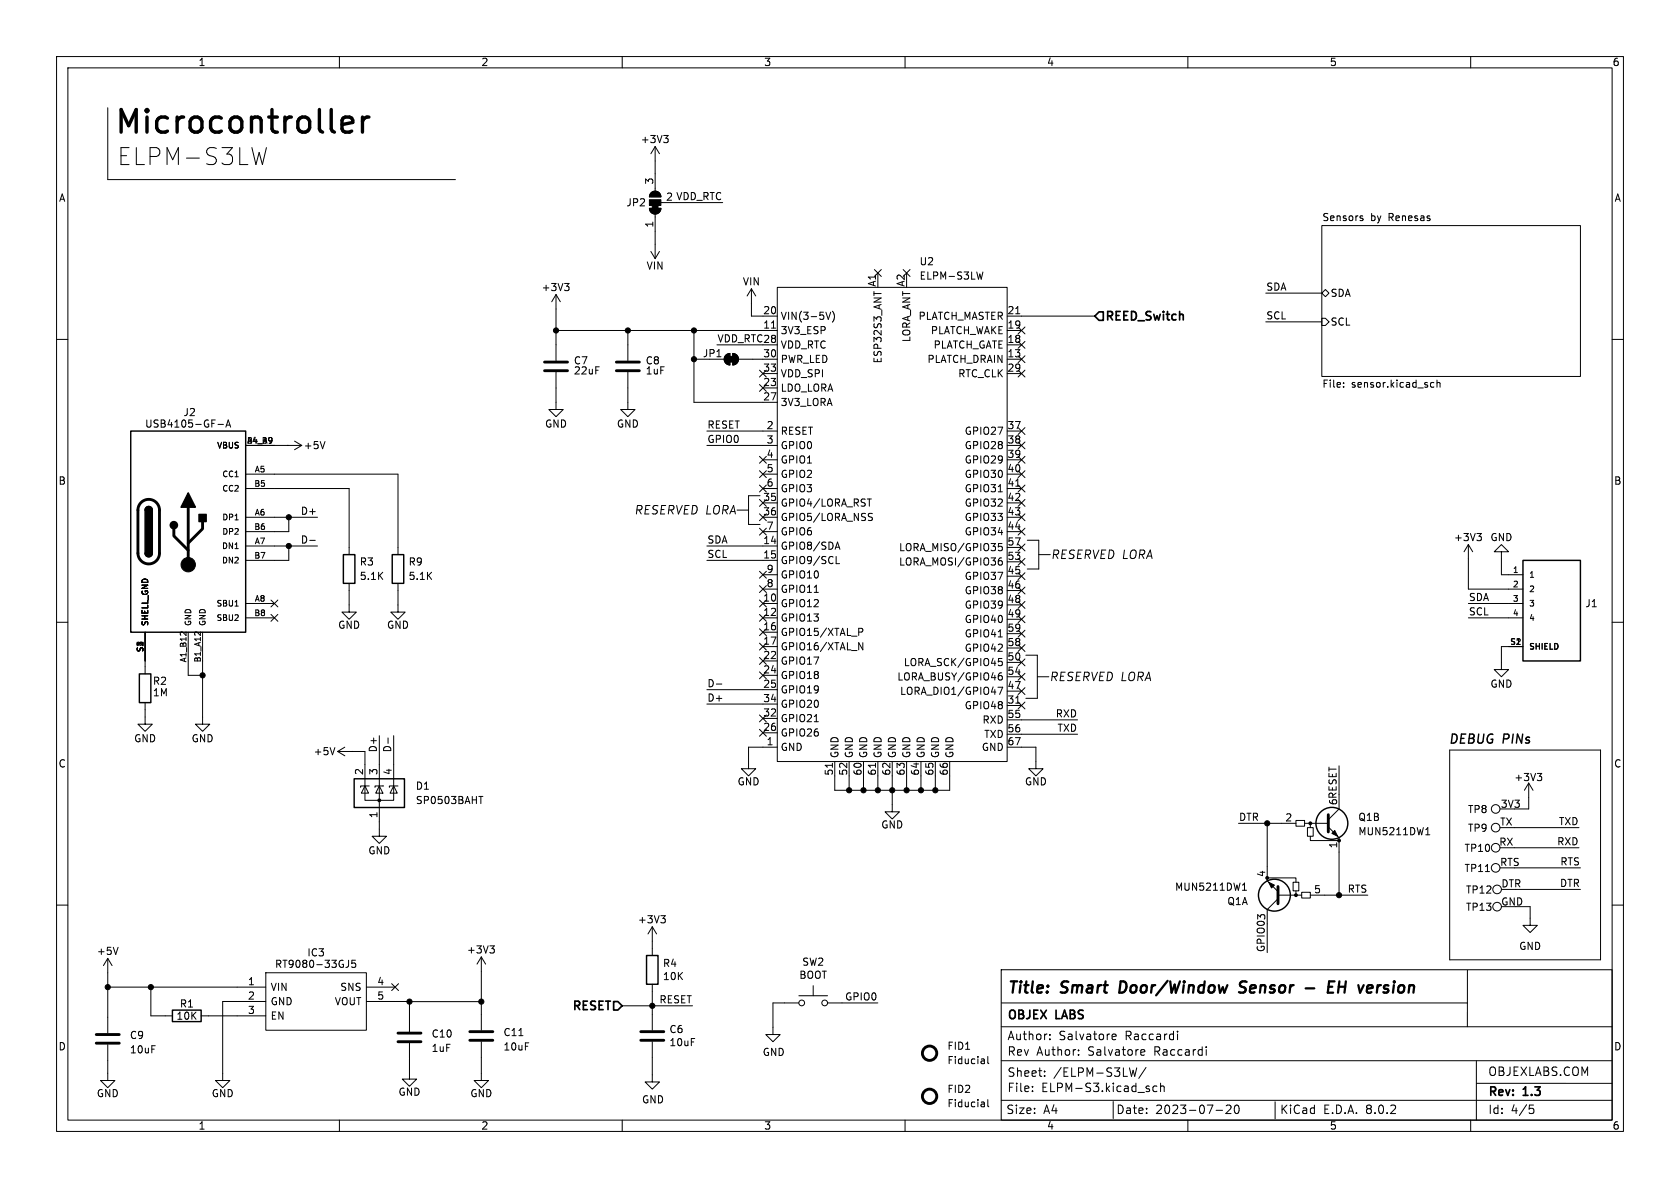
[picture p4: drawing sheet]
<svg xmlns="http://www.w3.org/2000/svg" width="297mm" height="210mm" viewBox="0 0 297 210" stroke-linecap="round" stroke-linejoin="round" font-family="sans-serif">
<g fill="none" stroke="#000" stroke-width=".18">
<path d="M10 10h277v190h-277zM12 12h273v186h-273zM19 19.1v12.7h61.5M60 10v2M110 10v2M160 10v2M210 10v2M260 10v2M47.1 26.1l-.7 3-.6-2.2M114.8 36.8h2a1.02 1.02 0 0 1-1 1 1.02 1.02 0 0 1-1-1zM115.1 34.1a1.02 1.02 0 0 1 1.1-.2 1.02 1.02 0 0 1 .6 .9h-2zM115.8 25.9l-.7 1.3"/>
<path d="M115.8 25.9v7.9M115.8 37.8v7.9M115.8 25.9l.8 1.3M116.8 35.8h.3M117.3 23.9h.8l-.4 .5M117.9 24.4l.2 .3v.3l-.2 .2M119.6 35.8h8.2M233.7 39.9h45.7v26.6h-45.7zM240.6 38.6h.3l.1 .2-.2 .2h-.2M240.6 38.2h.3M10 60h2M98.3 58.4h39.1"/>
<path d="M98.3 52.1l-.8 1.2M98.3 52.1v11.7M98.3 52.1l.8 1.2M99.8 50.1h.8l-.4 .5M100.4 50.6l.2 .2v.3l-.2 .3M111 58.4v5.4M115.1 44.5l.7 1.2M116.6 44.5l-.8 1.2M122.7 58.4v12.7h14.7M132.8 51.1l-.7 1.2M132.8 51.1v4.8h4.6M132.8 51.1l.8 1.2"/>
<path d="M136.4 58h.7M137.4 50.8h40.7v83.8h-40.7zM146 55.2l.4 1.3 .5-1.3M147.2 55a1.46 1.46 0 0 1 0 1.9M154.5 51.5v.8M154.6 47.7l1.2 1.2M155.2 48.3v2.5M155.8 47.7l-1.2 1.2M159.7 47.7l1.2 1.2M160.9 47.7l-1.2 1.2M173.8 48.1l-.3 1.2-.3-.9M178.1 58.4h2.5"/>
<path d="M178.1 55.9h15.4M179.6 55.5h.7M180 57.8l1.2 1.2M181.2 57.8l-1.2 1.2M223.8 51.8h9.9M223.8 56.9h9.9M233.7 56.3h.6l.6 .6-.6 .6h-.6zM233.7 51.8l.6-.6 .6 .6-.6 .7zM285 60h2M38.5 75h1M39.9 75.5l.4-1.3 .5 1.3M40 75.1h.7"/>
<path d="M43.4 78.7h9.9M50.8 78.7h.1M52.1 78l1.2 .7M53.3 78.7l-1.2 .8M57.5 78l-.5 1.3M98.3 65.8v6.6h1.3l-1.3 1.3-1.3-1.3h1.3M111 65.8v6.6h1.3l-1.3 1.3-1.3-1.3h1.3M122.7 63.5h5.3M125 76.2h12.4M125 78.7h12.4M126.7 61h10.7M128.3 62.8l.7-.3v2a1.02 1.02 0 0 1-.9-.6 1.02 1.02 0 0 1 .2-1.1z"/>
<path d="M129.5 62.5a1.02 1.02 0 0 1 1.1 1 1.02 1.02 0 0 1-1.1 1zM130.6 63.5h6.8M134.3 68l1.2 1.2M134.3 65.4l1.2 1.2M134.9 68.6h2.5M134.9 66h2.5M135.5 68l-1.2 1.2M135.5 65.4l-1.2 1.2M178.1 63.5h2.5M178.1 61h2.5M178.1 76.2h2.5M178.1 66h2.5"/>
<path d="M178.1 78.7h2.5M180 78.1l1.2 1.2M180 75.6l1.2 1.2M180 62.9l1.2 1.2M180 60.4l1.2 1.2M180 65.4l1.2 1.2M181.2 78.1l-1.2 1.2M181.2 75.6l-1.2 1.2M181.2 62.9l-1.2 1.2M181.2 60.4l-1.2 1.2M181.2 65.4l-1.2 1.2M237.5 68.3v.2"/>
<path d="M237.5 67.7v.1M253 68.4h.5M253 67.7h.5M254 67.7l.2-.1 .3 .1 .1 .8M254 67.2v1.3M43.4 96.5h12.7M43.4 91.4h12.7M43.4 83.8h27v14.2M43.4 86.4h18.3v11.6M51.1 96.5v2.6h-7.7M51.1 91.4v2.6h-7.7M54.8 95.5h.9"/>
<path d="M125 96.5h12.4M125 99.1h12.4M130.3 90.2h2M134.3 88.3l1.2 1.2M134.3 83.2l1.2 1.2M134.3 80.7l1.2 1.2M134.3 93.4l1.2 1.2M134.3 90.8l1.2 1.2M134.3 85.8l1.2 1.2M134.4 87.6h-2.1v5.1h2.1M134.9 88.9h2.5M134.9 91.4h2.5"/>
<path d="M134.9 81.3h2.5M134.9 83.8h2.5M134.9 86.4h2.5M134.9 94h2.5M135.5 88.3l-1.2 1.2M135.5 83.2l-1.2 1.2M135.5 80.7l-1.2 1.2M135.5 93.4l-1.2 1.2M135.5 90.8l-1.2 1.2M135.5 85.8l-1.2 1.2M147.6 97.1l.5-1.3 .4 1.3M147.8 96.7h.6"/>
<path d="M147.8 99.6h.6M153.3 88.2h.7M153.7 91.4l.4 .1 .1 .3-.2 .2h-.3M153.7 90.7l.5 .1M176.5 86.9h.7M176.5 96.6h.5l.2 .2-.1 .5h-.6M176.5 99.2l.5-.1 .2 .2-.1 .5-.4 .1-.2-.1M176.5 96.1h.6M177.1 98.6l-.4 .1-.2 .2M178.1 88.9h2.5M178.1 91.4h2.5M178.1 81.3h2.5"/>
<path d="M178.1 83.8h2.5M178.1 86.4h2.5M178.1 94h2.5M178.1 99.3h2.5M178.1 96.8h2.5M179.6 85.9h.7M180 83.2l1.2 1.2M180 85.8l1.2 1.2M180 80.7l1.2 1.2M180 88.3l1.2 1.2M180 90.8l1.2 1.2M180 93.4l1.2 1.2"/>
<path d="M180 96.2l1.2 1.2M180 98.7l1.2 1.2M181.2 83.2l-1.2 1.2M181.2 85.8l-1.2 1.2M181.2 80.7l-1.2 1.2M181.2 88.3l-1.2 1.2M181.2 90.8l-1.2 1.2M181.2 93.4l-1.2 1.2M181.2 96.2l-1.2 1.2M181.2 98.7l-1.2 1.2M181.6 95.5h2v5.1h-2M183.6 98h2.1"/>
<path d="M259.6 96.3v7.8h9.6M259.6 96.3l-.8 1.2M259.6 96.3l.7 1.2M261.1 94.3h.8l-.4 .5M261.6 94.8l.3 .2v.3l-.3 .3M265.4 97.5h-1.2l1.2-1.2 1.3 1.2h-1.3v4.1h3.8M10 110h2M25.7 111.8v7.3M32 111.8h.3M32.9 111.7v.6M33.3 111.8v7.6h2.5M34.5 111.8h.3"/>
<path d="M35.4 111.7v.6M35.8 111.8v16.2h1.3l-1.3 1.3-1.3-1.3h1.3M41.5 107.1h.6M43.4 106.7h5.1M43.4 109.2h5.1M47.9 106.1l1.2 1.2M47.9 108.6l1.2 1.2M49.1 106.1l-1.2 1.2M49.1 108.6l-1.2 1.2M61.7 103.1v5.1h1.3l-1.3 1.3-1.2-1.3h1.2M70.4 103.1v5.1h1.2l-1.2 1.3-1.3-1.3h1.3M134.3 108.6l1.2 1.2"/>
<path d="M134.3 113.7l1.2 1.2M134.3 101l1.2 1.2M134.3 103.5l1.2 1.2M134.3 106.1l1.2 1.2M134.3 118.8l1.2 1.2M134.3 116.2l1.2 1.2M134.3 111.2l1.2 1.2M134.9 106.7h2.5M134.9 109.2h2.5M134.9 111.8h2.5M134.9 114.3h2.5M134.9 116.8h2.5"/>
<path d="M134.9 119.4h2.5M134.9 104.1h2.5M134.9 101.6h2.5M135.5 103.5l-1.2 1.2M135.5 106.1l-1.2 1.2M135.5 111.2l-1.2 1.2M135.5 113.7l-1.2 1.2M135.5 101l-1.2 1.2M135.5 118.8l-1.2 1.2M135.5 116.2l-1.2 1.2M135.5 108.6l-1.2 1.2M143.9 104.7h.8"/>
<path d="M151.8 111.1h.5l.2 .2-.1 .4h-.6M151.8 113.6l.7 1.3v-1.3M176.5 112.6h.7M176.5 116.4h.6M176.5 116.9h.5l.2 .2-.1 .5h-.6M176.5 119.5l.5-.1 .2 .3-.1 .5h-.4l-.2-.1M177.1 118.9l-.4 .1-.2 .2M178.1 101.9h2.5M178.1 104.4h2.5M178.1 106.9h2.5M178.1 109.5h2.5M178.1 117.1h2.5"/>
<path d="M178.1 119.6h2.5M178.1 114.6h2.5M178.1 112h2.5M180 106.3l1.2 1.2M180 111.4l1.2 1.2M180 116.5l1.2 1.2M180 103.8l1.2 1.2M180 108.9l1.2 1.2M180 113.9l1.2 1.3M180 119l1.2 1.2M180 101.2l1.2 1.3M181.2 106.3l-1.2 1.2"/>
<path d="M181.2 111.4l-1.2 1.2M181.2 116.5l-1.2 1.2M181.2 103.8l-1.2 1.2M181.2 108.9l-1.2 1.2M181.2 113.9l-1.2 1.3M181.2 119l-1.2 1.2M181.2 101.2l-1.2 1.3M181.4 115.8h2v7.6h-2M183.4 119.6h2M259.6 106.7h9.6M259.6 109.2h9.6M269.2 114.3h-3.8v4.1h-1.2l1.2 1.2 1.3-1.2h-1.3"/>
<path d="M285 110h2M25.7 124.2v3.8h1.2l-1.2 1.3-1.3-1.3h1.3M59.2 132.2l-.4 1.2M59.7 132.8h4.8v6.1M59.7 132.8l1.3 .8M61 132.1l-1.3 .7M62.2 132.8h.1M64.5 138.9v2.6h5.1v-2.6M64.5 138.9l.7 1.3h-1.3zM65.3 138.9h-1.5v.3M67.1 138.9l.6 1.3h-1.3zM67.1 130v17.8h1.2l-1.2 1.3-1.3-1.3h1.3"/>
<path d="M67.8 138.9h-1.5v.3M68.6 130.5v.9M69.6 138.9l.6 1.3h-1.2zM69.6 130v8.9M70.4 138.9h-1.6v.3M125 121.9h12.4M125 124.5h12.4M126.6 120.9h1M134.3 128.9l1.2 1.2M134.3 126.4l1.2 1.2M134.9 129.5h2.5M134.9 127h2.5"/>
<path d="M135.5 126.4l-1.2 1.2M135.5 128.9l-1.2 1.2M137.4 132.1h-5.1v3.8h-1.2l1.2 1.3 1.3-1.3h-1.3M143.9 127.6h.8M147.2 134.9v.7M147.6 134.6v5.1h20.3v-5.1M150.1 134.6v5.1M152.7 134.6v5.1M154.8 134.9v.7M155.2 134.6v5.1M157.7 134.6v8.9h-1.2l1.2 1.3 1.3-1.3h-1.3M160.3 134.6v5.1"/>
<path d="M162.8 134.6v5.1M165.4 134.6v5.1M176.4 121.5h.9l-.6 1.3M178.1 132.1h5v3.8h1.3l-1.3 1.3-1.2-1.3h1.2M178.1 124.7h2.5M178.1 122.2h2.5M178.1 127.3h12.4M178.1 129.8h12.4M179.6 124.3h.7M180 124.1l1.2 1.2M180 121.6l1.2 1.2M181.2 124.1l-1.2 1.2"/>
<path d="M181.2 121.6l-1.2 1.2M236.7 135.4v7.6l-1.9 1.9M256.3 132.6h26.7v37.1h-26.7zM270.3 138.4l-.8 1.3M270.3 138.4v4.6h-2.6M270.3 138.4l.7 1.3M271.8 136.7h.8l-.5 .5M272.3 137.2l.3 .2v.4l-.3 .2M10 160h2M84.6 140.8h.8M218.9 145.5h10.2M219.6 157.4h.8"/>
<path d="M219.8 156.4l.2-.3v1.3M224 155.2h5.1v.8M224 145.5v10.2l1.9 1.9M225.9 158.9l-1.9 1.9v7.6M226.1 158.2h4M228.6 156h1v1.5h-1zM229.1 145h1.5v1.1h-1.5zM229.1 157.5v.7M230.1 157.7h1.5v1.1h-1.5zM230.6 145.5h4.1M231.1 146.3h1.1v1.5h-1.1zM231.6 147.8v.8h5.1"/>
<path d="M231.6 158.2h10.2M231.6 145.5v.8M234.8 146.2l1.9 1.9v10.1M252.1 147.6h.7M252.2 146.6l.2-.3v1.3M262.6 154.1h.7M267.7 153.4h11.7M267.7 146.3h11.4M267.7 149.9h11.4M268 157.2h11.4M285 160h2M19 169.4v13.2"/>
<path d="M19 174.5h28M19 169.4l-.7 1.3M19 169.4l.8 1.3M20.9 167.5l-.4 1.2M26.7 174.5v5.1h3.8M35.6 179.6h11.4M47 177h-7.6v14h1.2l-1.2 1.3-1.3-1.3h1.3M47 172h17.8v10.1h-17.8zM61.6 169.7v1a.41 .41 0 0 1-.5 .3M62.8 169.7h-.6v.6l.2-.1 .4 .1 .1 .2-.1 .4-.1 .1-.5-.1M64.8 174.5h5M64.8 177l20.3 .1"/>
<path d="M69.2 173.9l1.3 1.2M70.5 173.9l-1.3 1.2M72.4 177v5.4M85.1 169.2v12.9M85.1 169.2l-.8 1.2M85.1 169.2l.8 1.2M86.6 167.2h.8l-.4 .5M87.1 167.7l.3 .2v.3l-.3 .3M110 177.8h12.4M115.3 163.8v5.1M115.3 174v8.1M115.3 163.8l-.7 1.3"/>
<path d="M115.3 163.8l.8 1.3M116.8 161.9h.8l-.4 .5M117.4 162.4l.2 .2v.3l-.2 .2M141.2 177.3h-4.5v5.6h1.2l-1.2 1.3-1.3-1.3h1.3M141.2 176h5.1M143.8 174.2v1.8M146.3 177.3h8.9M177 171.4h108v26.6h-108zM177 177.3h82.4M259.4 171.5v10M268 160.3h2.5v3.3h1.3l-1.3 1.2-1.3-1.2h1.3M19 184.7v6.3h1.3l-1.3 1.3-1.2-1.3h1.2"/>
<path d="M60 198v2M72.4 184.4v6.4h1.3l-1.3 1.2-1.3-1.2h1.3M85.1 184.2v6.8h1.3l-1.3 1.3-1.3-1.3h1.3M91.7 183.1h.8M110 198v2M115.3 184.2v7.1h1.3l-1.3 1.2-1.3-1.2h1.3M160 198v2M174 187.2v.8M174 194.9v.8M174 188h-.1M174 187.5h-.1M174 195.6l-.1 .1"/>
<path d="M174 195.1l-.1 .1M174.6 186.8v1.1l.2 .1M174.6 194.4v1.1l.2 .2M177 194.5h108M177 187.5h108M177 181.5h108M182.5 192.8v.2M182.5 192v.2M184.7 190.1v.2M184.7 189.3v.2M185.6 183.7v.1M185.6 182.9v.1"/>
<path d="M190.7 186.4v.1M190.7 185.6v.2M196.6 183.6l.2 .2 .4-.1M196.6 183l.2-.2h.3l.2 .2v.2l-.7 .1M196.8 194.7v3M201 188.8l-.4 1.5-.3-1.1-.3 1.1M201.7 186.5h.6M201.7 185.6l.5-.1 .2 .4-.7 .1M202.6 188.7l-1.3 1.9M204.5 192h-.4l-.3 .3v.4l.2 .2h.5M205.2 192.1l.2-.1h.3l.1 1M205.2 191.5v1.5"/>
<path d="M208.2 182.3v.1M208.2 182.8v1M210 198v2M213.2 185v.2M213.2 185.5v1M215 196.3h1.1M216.8 195.5l.5-.2 .3 .2v.3l-.9 1h.9M218.3 195.5l.3-.2a.81 .81 0 0 1 .5 .7 .81 .81 0 0 1-.3 .8h-.1a.81 .81 0 0 1-.4-1.3zM225.4 194.8v3M260 198v2M261 187.5v10.5M261 191.5h24"/>
<path d="M270.4 195.3h.7M270.5 195.9h.4l.3 .3-.2 .6h-.5"/>
<circle cx="264.4" cy="149.9" r=".76"/>
<circle cx="264.4" cy="153.4" r=".76"/>
<circle cx="264.4" cy="146.3" r=".76"/>
<circle cx="264.4" cy="143" r=".76"/>
<circle cx="264.7" cy="157.2" r=".76"/>
<circle cx="141.7" cy="177.3" r=".51"/>
<circle cx="145.8" cy="177.3" r=".51"/>
<circle cx="264.7" cy="160.3" r=".76"/>
</g>
<path d="M198.1 173.5l-.2 2h.4M220.1 175.3a.85 .85 0 0 1-1.1 .1M220.1 173.5l-.7 .1a.46 .46 0 0 0-.2 .4 .46 .46 0 0 0 .3 .4l.6 .2M230.8 174.7h1.5M234.9 174.4h.6M235.9 173.5h-.9l-.3 2h1M236.7 174.4h1.1M236.8 173.5l-.3 2M243.6 174.1l-.2 1.4M243.6 174.3l-.1 .2" fill="none" stroke="#000" stroke-width=".4"/>
<g fill="none" stroke="#000" stroke-width=".25">
<path d="M23.1 76.2h20.3v35.6h-20.3zM25.7 97.8a.64 .64 0 0 0 .6 .6 .64 .64 0 0 0 .6-.6M25.7 90.2a.64 .64 0 0 1 .6-.7 .64 .64 0 0 1 .6 .7M60.7 98h2v5.1h-2zM69.3 98h2.1v5.1h-2.1zM269.2 99.1h10.2v17.7h-10.2zM24.6 119.1h2.1v5.1h-2.1zM62.6 137.7h8.9v5h-8.9zM30.5 178.6h5.1v2h-5.1zM114.3 168.9h2v5.1h-2z"/>
<circle cx="225.3" cy="158.2" r="2.82"/>
<circle cx="235.5" cy="145.5" r="2.82"/>
</g>
<g fill="none" stroke="#000" stroke-width=".51">
<path d="M96.3 65.5h4M96.3 64h4M109 65.5h4M109 64h4M24.9 88.8a1.9 1.9 0 0 1 2.1-.4 1.9 1.9 0 0 1 1.2 1.8v7.6a1.91 1.91 0 0 1-1.9 1.9 1.91 1.91 0 0 1-1.9-1.9v-7.8l.2-.6zM30.7 93.5v1.2l2.6 2.6M33.3 89.7v10.1M35.8 92.2v1.3l-2.5 2.5M225.9 156.7v3.1M234.8 144v3.1M17 184.4h4.1M17 182.9h4.1"/>
<path d="M70.4 184.2h4M70.4 182.6h4M83.1 183.9h4M83.1 182.4h4M113.3 183.9h4M113.3 182.4h4"/>
<circle cx="164.3" cy="186.2" r="1.27"/>
<circle cx="164.3" cy="193.8" r="1.27"/>
</g>
<g fill="#000" stroke="#000" stroke-width=".18">
<path d="M114.8 36.8h2a1.02 1.02 0 0 1-1 1 1.02 1.02 0 0 1-1-1zM114.8 35.3h2v1h-2zM115.3 36.3h1v.5h-1zM115.1 34.1a1.02 1.02 0 0 1 1.1-.2 1.02 1.02 0 0 1 .6 .9h-2zM128.8 63h1v1h-1zM128.3 62.8l.7-.3v2a1.02 1.02 0 0 1-.9-.6 1.02 1.02 0 0 1 .2-1.1zM129.5 62.5a1.02 1.02 0 0 1 1.1 1 1.02 1.02 0 0 1-1.1 1zM224.3 156l1 .5-.5 .5zM235.5 147.3l.5-.5 .5 1z"/>
<circle cx="98.3" cy="58.4" r=".46"/>
<circle cx="111" cy="58.4" r=".46"/>
<circle cx="122.7" cy="58.4" r=".46"/>
<circle cx="122.7" cy="63.5" r=".46"/>
<circle cx="33.3" cy="99.8" r="1.27"/>
<circle cx="51.1" cy="96.5" r=".46"/>
<circle cx="51.1" cy="91.4" r=".46"/>
<circle cx="35.8" cy="119.4" r=".46"/>
<circle cx="150.1" cy="139.7" r=".46"/>
<circle cx="152.7" cy="139.7" r=".46"/>
<circle cx="155.2" cy="139.7" r=".46"/>
<circle cx="157.7" cy="139.7" r=".46"/>
<circle cx="160.3" cy="139.7" r=".46"/>
<circle cx="162.8" cy="139.7" r=".46"/>
<circle cx="165.4" cy="139.7" r=".46"/>
<circle cx="67.1" cy="141.5" r=".25"/>
<circle cx="224" cy="145.5" r=".46"/>
<circle cx="229.1" cy="158.2" r=".25"/>
<circle cx="231.6" cy="145.5" r=".25"/>
<circle cx="236.7" cy="158.2" r=".46"/>
<circle cx="236.7" cy="148.6" r=".25"/>
<circle cx="19" cy="174.5" r=".46"/>
<circle cx="26.7" cy="174.5" r=".46"/>
<circle cx="72.4" cy="177.1" r=".46"/>
<circle cx="85.1" cy="177.1" r=".46"/>
<circle cx="115.3" cy="177.8" r=".46"/>
</g>
<g fill="#000" stroke="#000" stroke-width=".25">
<path d="M25.7 97.8h1.2a.64 .64 0 0 1-.6 .6 .64 .64 0 0 1-.6-.6zM25.7 90.2h1.2v7.6h-1.2zM25.8 89.7a.64 .64 0 0 1 .7-.1 .64 .64 0 0 1 .4 .6h-1.2zM33.3 87.1l1.2 2.6h-2.5zM35.2 90.9h1.2v1.3h-1.2z"/>
<circle cx="30.7" cy="92.8" r=".63"/>
</g>
<path d="M194.3 55.1h.7v1.5h-.7l-.8-.7zM108.5 177h.7l.8 .8-.8 .8h-.7z" fill="none" stroke="#000" stroke-width=".3"/>
<path d="M64.1 20.7v2.7M65.2 20.7a1.02 1.02 0 0 0-1.1 .8" fill="none" stroke="#000" stroke-width=".6"/>
<text font-size="5.6" x="20.1" y="23.9">Microcontroller</text>
<text font-size="4.2" x="20.6" y="29.5">ELPM-S3LW</text>
<g font-size="2.8">
<text x="178" y="176.2">Title:</text>
<text x="187.7" y="176.2">Smart</text>
<text x="198.7" y="176.2">Door/Window</text>
<text x="220.8" y="176.2">Sensor</text>
<text x="238" y="176.2">EH</text>
<text x="244.2" y="176.2">version</text>
</g>
<text font-size="2.2" x="256" y="131.6">DEBUG PINs</text>
<g font-size="2.1">
<text x="195.3" y="57.1">REED_Switch</text>
<text x="112.1" y="91.2">RESERVED LORA</text>
<text x="185.7" y="99">RESERVED LORA</text>
<text x="185.5" y="120.6">RESERVED LORA</text>
<text x="100.9" y="179">RESET</text>
<text x="178" y="180.6">OBJEX</text>
<text x="178" y="184.1">Author:</text>
<text x="186.7" y="180.6">LABS</text>
<text x="187.2" y="184.1">Salvatore</text>
<text x="199" y="184.1">Raccardi</text>
<text x="178" y="190.6">Sheet:</text>
<text x="178" y="186.8">Rev</text>
<text x="183.2" y="186.8">Author:</text>
<text x="186.2" y="190.6">/ELPM-S3LW/</text>
<text x="192.4" y="186.8">Salvatore</text>
<text x="204.2" y="186.8">Raccardi</text>
<text x="263" y="190.4">OBJEXLABS.COM</text>
<text x="177.8" y="197.1">Size:</text>
<text x="178" y="193.3">File:</text>
<text x="184.1" y="193.3">ELPM-S3.kicad_sch</text>
<text x="184.5" y="197.1">A4</text>
<text x="197.2" y="197.1">Date:</text>
<text x="204.3" y="197.1">2023-07-20</text>
<text x="226.2" y="197.1">KiCad</text>
<text x="233.9" y="197.1">E.D.A.</text>
<text x="241.5" y="197.1">8.0.2</text>
<text x="263" y="194.2">Rev:</text>
<text x="263" y="197.1">Id:</text>
<text x="267.1" y="197.1">4/5</text>
<text x="269.4" y="194.2">1.3</text>
</g>
<g font-size="1.8">
<text x="35" y="11.9">1</text>
<text x="85" y="11.9">2</text>
<text x="135" y="11.9">3</text>
<text x="185" y="11.9">4</text>
<text x="235" y="11.9">5</text>
<text x="285" y="11.9">6</text>
<text x="113.2" y="25.5">+3V3</text>
<text x="10.3" y="35.9">A</text>
<text x="115.6" y="32.7" transform="rotate(-90 115.6 32.7)">3</text>
<text x="117.7" y="35.6">2 VDD_RTC</text>
<text x="285.3" y="35.9">A</text>
<text x="110.6" y="36.7">JP2</text>
<text x="115.6" y="40.3" transform="rotate(-90 115.6 40.3)">1</text>
<text x="233.7" y="39.2">Sensors</text>
<text x="242.3" y="39.2">by</text>
<text x="245.6" y="39.2">Renesas</text>
<text x="114.2" y="47.9">VIN</text>
<text x="162.5" y="47.1">U2</text>
<text x="95.7" y="51.7">+3V3</text>
<text x="131.2" y="50.6">VIN</text>
<text x="154.9" y="50.8" transform="rotate(-90 154.9 50.8)">A1</text>
<text x="160" y="50.8" transform="rotate(-90 160 50.8)">A2</text>
<text x="162.5" y="49.6">ELPM-S3LW</text>
<text x="223.8" y="51.5">SDA</text>
<text x="235.1" y="52.7">SDA</text>
<text x="134.8" y="58.2">11</text>
<text x="134.8" y="55.6">20</text>
<text x="137.9" y="59.3">3V3_ESP</text>
<text x="137.9" y="56.7">VIN(3-5V)</text>
<text x="162.3" y="56.7">PLATCH_MASTER</text>
<text x="164.5" y="59.3">PLATCH_WAKE</text>
<text x="178" y="58.2">19</text>
<text x="178" y="55.6">21</text>
<text x="223.8" y="56.5">SCL</text>
<text x="235.1" y="57.8">SCL</text>
<text x="101.4" y="64.6">C7</text>
<text x="114.1" y="64.6">C8</text>
<text x="124.2" y="63.3">JP1</text>
<text x="126.7" y="60.6">VDD_RTC28</text>
<text x="134.8" y="63.2">30</text>
<text x="134.8" y="65.8">33</text>
<text x="137.9" y="61.8">VDD_RTC</text>
<text x="137.9" y="64.4">PWR_LED</text>
<text x="156.1" y="64.3" transform="rotate(-90 156.1 64.3)">ESP32S3_ANT</text>
<text x="161.1" y="60.6" transform="rotate(-90 161.1 60.6)">LORA_ANT</text>
<text x="163.9" y="64.4">PLATCH_DRAIN</text>
<text x="164.9" y="61.8">PLATCH_GATE</text>
<text x="178" y="63.2">13</text>
<text x="178" y="60.7">18</text>
<text x="178" y="65.8">29</text>
<text x="101.4" y="66.4">22uF</text>
<text x="114.1" y="66.4">1uF</text>
<text x="134.8" y="68.3">23</text>
<text x="134.8" y="70.9">27</text>
<text x="137.9" y="69.4">LDO_LORA</text>
<text x="137.9" y="72">3V3_LORA</text>
<text x="137.9" y="66.9">VDD_SPI</text>
<text x="169.3" y="66.9">RTC_CLK</text>
<text x="233.7" y="68.9">File:</text>
<text x="238.9" y="68.9">sensor.kicad_sch</text>
<text x="25.6" y="75.8">USB4105-GF-A</text>
<text x="32.3" y="73.8">J2</text>
<text x="96.3" y="75.8">GND</text>
<text x="109" y="75.8">GND</text>
<text x="125" y="75.9">RESET</text>
<text x="135.4" y="75.9">2</text>
<text x="137.9" y="77.1">RESET</text>
<text x="170.4" y="77.1">GPIO27</text>
<text x="178" y="75.9">37</text>
<text x="53.6" y="79.6">+5V</text>
<text x="125" y="78.4">GPIO0</text>
<text x="135.4" y="78.5">3</text>
<text x="135.4" y="81">4</text>
<text x="135.4" y="83.6">5</text>
<text x="137.9" y="79.6">GPIO0</text>
<text x="137.9" y="82.1">GPIO1</text>
<text x="170.4" y="79.6">GPIO28</text>
<text x="170.4" y="82.1">GPIO29</text>
<text x="178" y="78.5">38</text>
<text x="178" y="81">39</text>
<text x="178" y="83.6">40</text>
<text x="10.3" y="85.9">B</text>
<text x="134.8" y="88.6">35</text>
<text x="135.4" y="86.1">6</text>
<text x="137.9" y="89.8">GPIO4/LORA_RST</text>
<text x="137.9" y="84.7">GPIO2</text>
<text x="137.9" y="87.2">GPIO3</text>
<text x="170.4" y="84.7">GPIO30</text>
<text x="170.4" y="87.2">GPIO31</text>
<text x="170.4" y="89.8">GPIO32</text>
<text x="178" y="86.1">41</text>
<text x="178" y="88.6">42</text>
<text x="285.3" y="85.9">B</text>
<text x="53.1" y="91.1">D+</text>
<text x="134.8" y="91.2">36</text>
<text x="135.4" y="93.7">7</text>
<text x="137.9" y="92.3">GPIO5/LORA_NSS</text>
<text x="137.9" y="94.8">GPIO6</text>
<text x="170.4" y="92.3">GPIO33</text>
<text x="170.4" y="94.8">GPIO34</text>
<text x="178" y="91.2">43</text>
<text x="178" y="93.7">44</text>
<text x="256.9" y="95.9">+3V3</text>
<text x="263.4" y="95.9">GND</text>
<text x="53.1" y="96.2">D-</text>
<text x="63.5" y="100.2">R3</text>
<text x="72.1" y="100.2">R9</text>
<text x="125" y="98.7">SCL</text>
<text x="125" y="96.2">SDA</text>
<text x="134.8" y="96.3">14</text>
<text x="134.8" y="98.8">15</text>
<text x="135.4" y="101.3">9</text>
<text x="137.9" y="97.4">GPIO8/SDA</text>
<text x="137.9" y="99.9">GPIO9/SCL</text>
<text x="158.8" y="100.2">LORA_MOSI/GPIO36</text>
<text x="158.8" y="97.6">LORA_MISO/GPIO35</text>
<text x="178" y="101.6">45</text>
<text x="178" y="99.1">53</text>
<text x="178" y="96.5">57</text>
<text x="63.5" y="102.7">5.1K</text>
<text x="72.1" y="102.7">5.1K</text>
<text x="134.8" y="106.4">10</text>
<text x="135.4" y="103.9">8</text>
<text x="137.9" y="107.5">GPIO12</text>
<text x="137.9" y="105">GPIO11</text>
<text x="137.9" y="102.5">GPIO10</text>
<text x="170.4" y="102.7">GPIO37</text>
<text x="170.4" y="105.3">GPIO38</text>
<text x="170.4" y="107.8">GPIO39</text>
<text x="178" y="104.1">46</text>
<text x="178" y="106.7">48</text>
<text x="259.6" y="106.3">SDA</text>
<text x="280.2" y="107.5">J1</text>
<text x="59.7" y="111.4">GND</text>
<text x="68.3" y="111.4">GND</text>
<text x="134.8" y="109">12</text>
<text x="134.8" y="111.5">16</text>
<text x="137.9" y="110.1">GPIO13</text>
<text x="137.9" y="112.6">GPIO15/XTAL_P</text>
<text x="170.4" y="110.3">GPIO40</text>
<text x="170.4" y="112.9">GPIO41</text>
<text x="178" y="109.2">49</text>
<text x="178" y="111.8">59</text>
<text x="259.6" y="108.9">SCL</text>
<text x="134.8" y="114">17</text>
<text x="134.8" y="116.6">22</text>
<text x="134.8" y="119.1">24</text>
<text x="137.9" y="115.2">GPIO16/XTAL_N</text>
<text x="137.9" y="117.7">GPIO17</text>
<text x="159.7" y="118">LORA_SCK/GPIO45</text>
<text x="170.4" y="115.4">GPIO42</text>
<text x="178" y="116.8">50</text>
<text x="178" y="119.4">54</text>
<text x="178" y="114.3">58</text>
<text x="26.9" y="121.3">R2</text>
<text x="26.9" y="123.3">1M</text>
<text x="125" y="124.1">D+</text>
<text x="125" y="121.6">D-</text>
<text x="134.8" y="121.7">25</text>
<text x="134.8" y="124.2">34</text>
<text x="137.9" y="120.2">GPIO18</text>
<text x="137.9" y="122.8">GPIO19</text>
<text x="137.9" y="125.3">GPIO20</text>
<text x="158.5" y="120.5">LORA_BUSY/GPIO46</text>
<text x="159" y="123">LORA_DIO1/GPIO47</text>
<text x="170.4" y="125.6">GPIO48</text>
<text x="178" y="124.5">31</text>
<text x="178" y="121.9">47</text>
<text x="263.4" y="121.8">GND</text>
<text x="23.6" y="131.4">GND</text>
<text x="33.8" y="131.4">GND</text>
<text x="134.8" y="129.3">26</text>
<text x="134.8" y="126.7">32</text>
<text x="135.4" y="131.8">1</text>
<text x="137.9" y="130.4">GPIO26</text>
<text x="137.9" y="127.9">GPIO21</text>
<text x="173.6" y="128.1">RXD</text>
<text x="173.9" y="130.7">TXD</text>
<text x="178" y="127">55</text>
<text x="178" y="129.5">56</text>
<text x="178" y="131.8">67</text>
<text x="186.5" y="126.9">RXD</text>
<text x="186.8" y="129.4">TXD</text>
<text x="10.3" y="135.9">C</text>
<text x="55.4" y="133.7">+5V</text>
<text x="64.3" y="137.1" transform="rotate(-90 64.3 137.1)">2</text>
<text x="66.7" y="133.1" transform="rotate(-90 66.7 133.1)">D+</text>
<text x="66.8" y="137.1" transform="rotate(-90 66.8 137.1)">3</text>
<text x="69.2" y="133.1" transform="rotate(-90 69.2 133.1)">D-</text>
<text x="69.3" y="137.1" transform="rotate(-90 69.3 137.1)">4</text>
<text x="137.9" y="132.9">GND</text>
<text x="147.3" y="137.2" transform="rotate(-90 147.3 137.2)">51</text>
<text x="148.4" y="134.1" transform="rotate(-90 148.4 134.1)">GND</text>
<text x="149.9" y="137.2" transform="rotate(-90 149.9 137.2)">52</text>
<text x="151" y="134.1" transform="rotate(-90 151 134.1)">GND</text>
<text x="152.4" y="137.2" transform="rotate(-90 152.4 137.2)">60</text>
<text x="153.5" y="134.1" transform="rotate(-90 153.5 134.1)">GND</text>
<text x="154.9" y="137.2" transform="rotate(-90 154.9 137.2)">61</text>
<text x="156.1" y="134.1" transform="rotate(-90 156.1 134.1)">GND</text>
<text x="157.5" y="137.2" transform="rotate(-90 157.5 137.2)">62</text>
<text x="158.6" y="134.1" transform="rotate(-90 158.6 134.1)">GND</text>
<text x="160" y="137.2" transform="rotate(-90 160 137.2)">63</text>
<text x="161.1" y="134.1" transform="rotate(-90 161.1 134.1)">GND</text>
<text x="162.6" y="137.2" transform="rotate(-90 162.6 137.2)">64</text>
<text x="163.7" y="134.1" transform="rotate(-90 163.7 134.1)">GND</text>
<text x="165.1" y="137.2" transform="rotate(-90 165.1 137.2)">65</text>
<text x="166.2" y="134.1" transform="rotate(-90 166.2 134.1)">GND</text>
<text x="167.6" y="137.2" transform="rotate(-90 167.6 137.2)">66</text>
<text x="168.8" y="134.1" transform="rotate(-90 168.8 134.1)">GND</text>
<text x="173.5" y="132.9">GND</text>
<text x="285.3" y="135.9">C</text>
<text x="73.4" y="139.8">D1</text>
<text x="73.4" y="142.3">SP0503BAHT</text>
<text x="130.3" y="139">GND</text>
<text x="181.1" y="139">GND</text>
<text x="236.5" y="142.4" transform="rotate(-90 236.5 142.4)">6RESET</text>
<text x="259.4" y="143.9">TP8</text>
<text x="265.2" y="143">3V3</text>
<text x="267.6" y="138.3">+3V3</text>
<text x="66.8" y="144.7" transform="rotate(-90 66.8 144.7)">1</text>
<text x="155.7" y="146.7">GND</text>
<text x="218.9" y="145.2">DTR</text>
<text x="227.1" y="145.3">2</text>
<text x="240" y="147.9">MUN5211DW1</text>
<text x="240" y="145.3">Q1B</text>
<text x="259.4" y="147.2">TP9</text>
<text x="265" y="149.7">RX</text>
<text x="265.1" y="146.2">TX</text>
<text x="275.2" y="149.5">RXD</text>
<text x="275.5" y="146">TXD</text>
<text x="65" y="151.2">GND</text>
<text x="223.8" y="155.1" transform="rotate(-90 223.8 155.1)">4</text>
<text x="236.5" y="150.1" transform="rotate(-90 236.5 150.1)">1</text>
<text x="258.8" y="150.8">TP10</text>
<text x="258.8" y="154.4">TP11</text>
<text x="265.1" y="153.3">RTS</text>
<text x="275.8" y="153.1">RTS</text>
<text x="207.6" y="157.7">MUN5211DW1</text>
<text x="216.9" y="160.2">Q1A</text>
<text x="232.2" y="158">5</text>
<text x="238.2" y="157.9">RTS</text>
<text x="259.1" y="161.2">TP13</text>
<text x="259.1" y="158.2">TP12</text>
<text x="265.3" y="160.3">GND</text>
<text x="265.3" y="157.1">DTR</text>
<text x="275.7" y="156.9">DTR</text>
<text x="112.7" y="163.4">+3V3</text>
<text x="17" y="169">+5V</text>
<text x="48.5" y="171.3">RT9080-33GJ5</text>
<text x="54.2" y="169.3">IC3</text>
<text x="82.4" y="168.8">+3V3</text>
<text x="117.1" y="171.1">R4</text>
<text x="117.1" y="173.5">10K</text>
<text x="141.2" y="173.2">BOOT</text>
<text x="141.7" y="170.9">SW2</text>
<text x="223.7" y="168.4" transform="rotate(-90 223.7 168.4)">GPIO03</text>
<text x="268.5" y="168.1">GND</text>
<text x="31.7" y="178.3">R1</text>
<text x="43.7" y="174.2">1</text>
<text x="43.7" y="176.8">2</text>
<text x="43.7" y="179.3">3</text>
<text x="47.8" y="175.4">VIN</text>
<text x="47.8" y="177.9">GND</text>
<text x="59.1" y="177.9">VOUT</text>
<text x="60.1" y="175.4">SNS</text>
<text x="66.6" y="174.2">4</text>
<text x="66.6" y="176.8">5</text>
<text x="116.5" y="177.5">RESET</text>
<text x="149.3" y="176.9">GPIO0</text>
<text x="10.3" y="185.9">D</text>
<text x="22.9" y="183.9">C9</text>
<text x="31.1" y="180.5">10K</text>
<text x="47.8" y="180.4">EN</text>
<text x="76.2" y="183.6">C10</text>
<text x="88.9" y="183.4">C11</text>
<text x="88.9" y="185.9">10uF</text>
<text x="118.2" y="182.8">C6</text>
<text x="118.2" y="185.1">10uF</text>
<text x="167.4" y="185.8">FID1</text>
<text x="285.3" y="185.9">D</text>
<text x="22.9" y="186.4">10uF</text>
<text x="76.2" y="186.2">1uF</text>
<text x="134.7" y="186.9">GND</text>
<text x="167.4" y="188.3">Fiducial</text>
<text x="17" y="194.2">GND</text>
<text x="37.3" y="194.2">GND</text>
<text x="70.4" y="193.9">GND</text>
<text x="83.1" y="194.2">GND</text>
<text x="113.4" y="195.2">GND</text>
<text x="167.4" y="193.4">FID2</text>
<text x="167.4" y="195.9">Fiducial</text>
<text x="35" y="199.9">1</text>
<text x="85" y="199.9">2</text>
<text x="135" y="199.9">3</text>
<text x="185" y="199.9">4</text>
<text x="235" y="199.9">5</text>
<text x="285" y="199.9">6</text>
</g>
<g font-size="1.4">
<text x="38.2" y="79.5">VBUS</text>
<text x="43.5" y="78.5">B4_A9</text>
<text x="44.9" y="83.6">A5</text>
<text x="39.2" y="84.6">CC1</text>
<text x="39.2" y="87.1">CC2</text>
<text x="44.9" y="86.1">B5</text>
<text x="39.2" y="92.2">DP1</text>
<text x="39.2" y="94.7">DP2</text>
<text x="44.9" y="93.7">B6</text>
<text x="44.9" y="91.2">A6</text>
<text x="39.1" y="97.3">DN1</text>
<text x="39.1" y="99.8">DN2</text>
<text x="44.9" y="98.8">B7</text>
<text x="44.9" y="96.3">A7</text>
<text x="267.4" y="101.3">1</text>
<text x="38.1" y="107.4">SBU1</text>
<text x="44.9" y="106.4">A8</text>
<text x="267.4" y="103.9">2</text>
<text x="267.4" y="106.4">3</text>
<text x="270.3" y="102.3">1</text>
<text x="270.3" y="104.9">2</text>
<text x="270.3" y="107.4">3</text>
<text x="26.4" y="110.7" transform="rotate(-90 26.4 110.7)">SHELL_GND</text>
<text x="34" y="110.7" transform="rotate(-90 34 110.7)">GND</text>
<text x="36.6" y="110.7" transform="rotate(-90 36.6 110.7)">GND</text>
<text x="38.1" y="110">SBU2</text>
<text x="44.9" y="109">B8</text>
<text x="267.4" y="109">4</text>
<text x="270.3" y="110">4</text>
<text x="25.4" y="115.4" transform="rotate(-90 25.4 115.4)">S1</text>
<text x="25.4" y="114.5" transform="rotate(-90 25.4 114.5)">2</text>
<text x="33" y="117.2" transform="rotate(-90 33 117.2)">A1_B12</text>
<text x="35.6" y="117.2" transform="rotate(-90 35.6 117.2)">B1_A12</text>
<text x="266.9" y="114">S1</text>
<text x="267.8" y="114">2</text>
<text x="270.3" y="115">SHIELD</text>
</g>
</svg>
